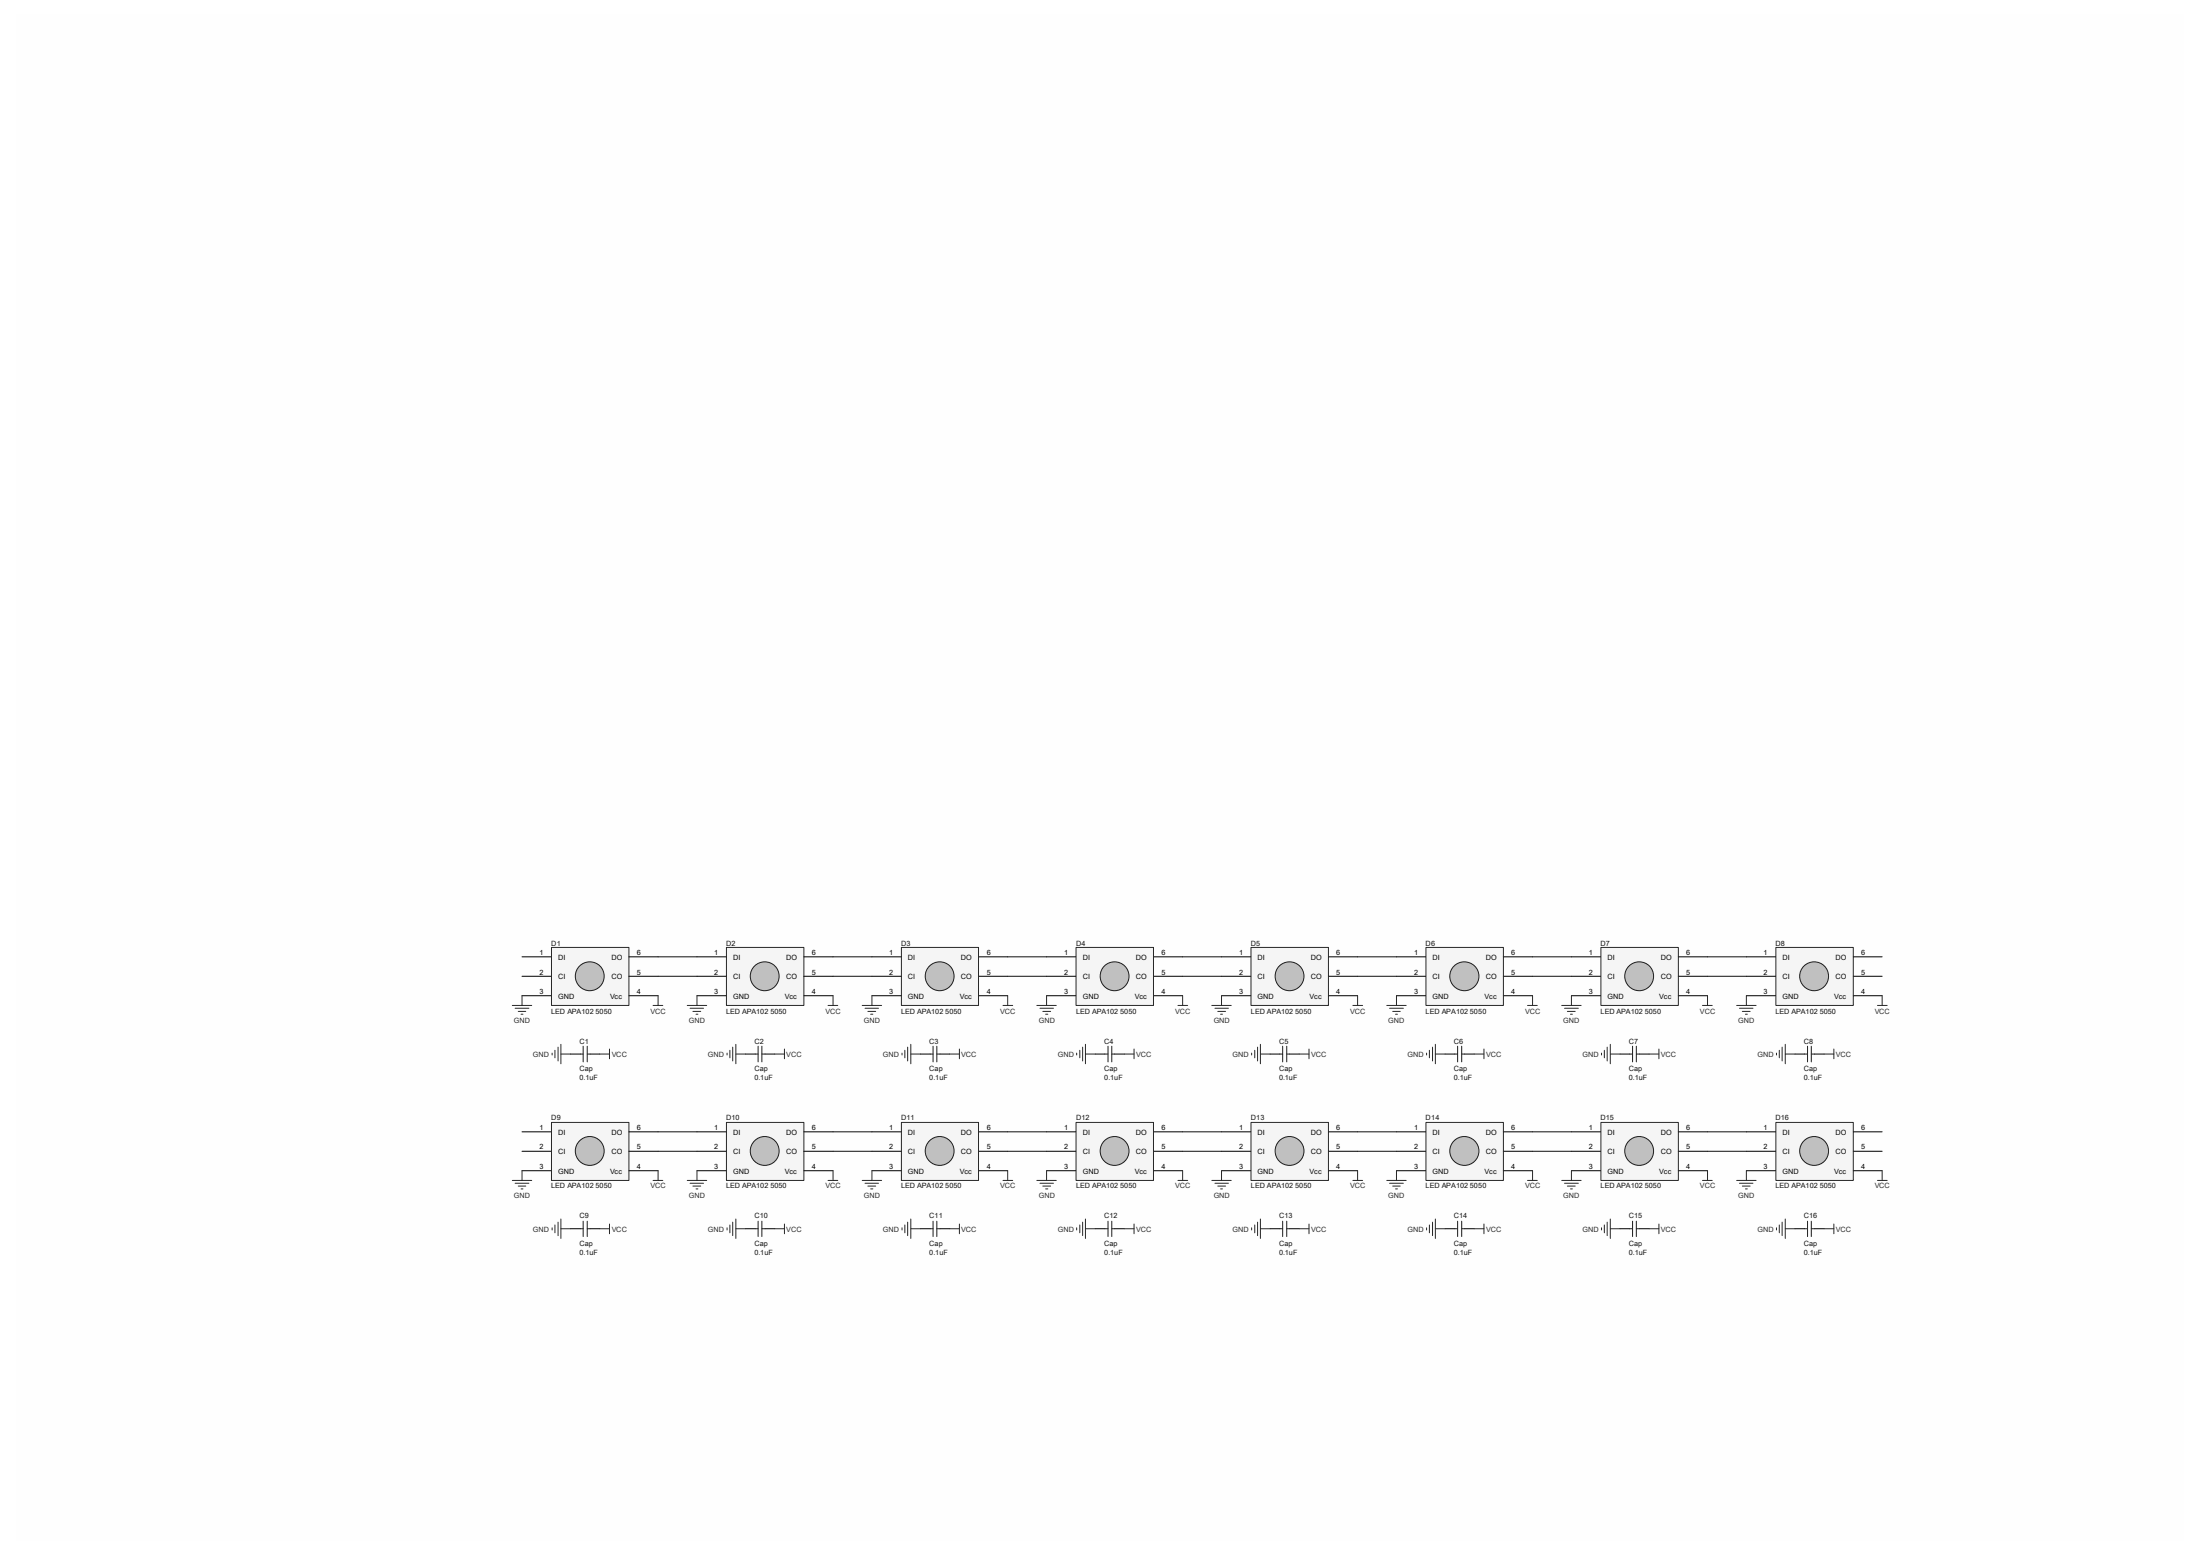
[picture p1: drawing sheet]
<svg xmlns="http://www.w3.org/2000/svg" width="297mm" height="210mm" viewBox="0 0 297 210" stroke-linecap="round" stroke-linejoin="round" font-family="sans-serif">
<path d="M2.3 2.1h292.5v205.8h-292.5z" fill="#fefefe"/>
<path d="M2.3 2h292.5v205.9h-292.5z" fill="none" stroke="#fefefe" stroke-width=".14"/>
<path d="M2.3 2.1h292.5v205.8h-292.5z" fill="#fefefe"/>
<path d="M2.3 2h292.5v205.9h-292.5z" fill="none" stroke="#fefefe" stroke-width=".14"/>
<path d="M74.5 151.6h10.4v7.7h-10.4z" fill="#f5f5f5"/>
<path d="M74.5 151.5h10.4v7.8h-10.4z" fill="none" stroke="#262626" stroke-width=".14"/>
<path d="M70.5 152.8h3.9M70.5 155.4h3.9M70.5 158h3.9M84.9 152.8h4M84.9 155.4h4M84.9 158h4" fill="none" stroke="#000" stroke-width=".14"/>
<circle cx="79.6" cy="155.4" r="1.95" fill="#c0c0c0"/>
<circle cx="79.6" cy="155.4" r="1.95" fill="none" stroke="#1c1c1c" stroke-width=".14"/>
<path d="M98.1 151.6h10.4v7.7h-10.4z" fill="#f5f5f5"/>
<path d="M98.1 151.5h10.4v7.8h-10.4z" fill="none" stroke="#262626" stroke-width=".14"/>
<path d="M94.1 152.8h3.9M94.1 155.4h3.9M94.1 158h3.9M108.5 152.8h4M108.5 155.4h4M108.5 158h4" fill="none" stroke="#000" stroke-width=".14"/>
<circle cx="103.2" cy="155.4" r="1.95" fill="#c0c0c0"/>
<circle cx="103.2" cy="155.4" r="1.95" fill="none" stroke="#1c1c1c" stroke-width=".14"/>
<path d="M121.7 151.6h10.4v7.7h-10.4z" fill="#f5f5f5"/>
<path d="M121.7 151.5h10.4v7.8h-10.4z" fill="none" stroke="#262626" stroke-width=".14"/>
<path d="M117.7 152.8h4M117.7 155.4h4M117.7 158h4M132.1 152.8h4M132.1 155.4h4M132.1 158h4" fill="none" stroke="#000" stroke-width=".14"/>
<circle cx="126.9" cy="155.4" r="1.95" fill="#c0c0c0"/>
<circle cx="126.9" cy="155.4" r="1.95" fill="none" stroke="#1c1c1c" stroke-width=".14"/>
<path d="M145.3 151.6h10.4v7.7h-10.4z" fill="#f5f5f5"/>
<path d="M145.3 151.5h10.4v7.8h-10.4z" fill="none" stroke="#262626" stroke-width=".14"/>
<path d="M141.3 152.8h3.9M141.3 155.4h3.9M141.3 158h3.9M155.7 152.8h4M155.7 155.4h4M155.7 158h4" fill="none" stroke="#000" stroke-width=".14"/>
<circle cx="150.5" cy="155.4" r="1.95" fill="#c0c0c0"/>
<circle cx="150.5" cy="155.4" r="1.95" fill="none" stroke="#1c1c1c" stroke-width=".14"/>
<path d="M168.9 151.6h10.5v7.7h-10.5z" fill="#f5f5f5"/>
<path d="M168.9 151.5h10.5v7.8h-10.5z" fill="none" stroke="#262626" stroke-width=".14"/>
<path d="M164.9 152.8h4M164.9 155.4h4M164.9 158h4M179.4 152.8h3.9M179.4 155.4h3.9M179.4 158h3.9" fill="none" stroke="#000" stroke-width=".14"/>
<circle cx="174.1" cy="155.4" r="1.95" fill="#c0c0c0"/>
<circle cx="174.1" cy="155.4" r="1.95" fill="none" stroke="#1c1c1c" stroke-width=".14"/>
<path d="M192.6 151.6h10.4v7.7h-10.4z" fill="#f5f5f5"/>
<path d="M192.5 151.5h10.5v7.8h-10.5z" fill="none" stroke="#262626" stroke-width=".14"/>
<path d="M188.5 152.8h4M188.5 155.4h4M188.5 158h4M203 152.8h3.9M203 155.4h3.9M203 158h3.9" fill="none" stroke="#000" stroke-width=".14"/>
<circle cx="197.7" cy="155.4" r="1.96" fill="#c0c0c0"/>
<circle cx="197.7" cy="155.4" r="1.96" fill="none" stroke="#1c1c1c" stroke-width=".14"/>
<path d="M216.2 151.6h10.4v7.7h-10.4z" fill="#f5f5f5"/>
<path d="M216.2 151.5h10.4v7.8h-10.4z" fill="none" stroke="#262626" stroke-width=".14"/>
<path d="M212.2 152.8h3.9M212.2 155.4h3.9M212.2 158h3.9M226.6 152.8h3.9M226.6 155.4h3.9M226.6 158h3.9" fill="none" stroke="#000" stroke-width=".14"/>
<circle cx="221.3" cy="155.4" r="1.95" fill="#c0c0c0"/>
<circle cx="221.3" cy="155.4" r="1.95" fill="none" stroke="#1c1c1c" stroke-width=".14"/>
<path d="M239.8 151.6h10.4v7.7h-10.4z" fill="#f5f5f5"/>
<path d="M239.8 151.5h10.4v7.8h-10.4z" fill="none" stroke="#262626" stroke-width=".14"/>
<path d="M235.8 152.8h3.9M235.8 155.4h3.9M235.8 158h3.9M250.2 152.8h3.9M250.2 155.4h3.9M250.2 158h3.9" fill="none" stroke="#000" stroke-width=".14"/>
<circle cx="244.9" cy="155.4" r="1.95" fill="#c0c0c0"/>
<g fill="none" stroke="#1c1c1c" stroke-width=".14">
<path d="M78.4 165.9h.3M78.7 164.8v2.1M79.3 164.8v2.1M79.3 165.9h.4M102 165.9h.4M102.4 164.8v2.1M102.9 165.9h.4M102.9 164.8v2.1M125.6 165.9h.4M126 164.8v2.1M126.5 165.9h.4M126.5 164.8v2.1"/>
<path d="M149.2 165.9h.4M149.6 164.8v2.1M150.1 165.9h.4M150.1 164.8v2.1M172.8 165.9h.4M173.2 164.8v2.1M173.7 165.9h.4M173.7 164.8v2.1M196.4 165.9h.4M196.8 164.8v2.1M197.4 165.9h.3M197.4 164.8v2.1"/>
<path d="M220 165.9h.4M220.4 164.8v2.1M220.9 165.9h.5M220.9 164.8v2.1M243.7 165.9h.3M244 164.8v2.1M244.6 165.9h.4M244.6 164.8v2.1"/>
<circle cx="244.9" cy="155.4" r="1.95"/>
</g>
<g fill="none" stroke="#262626" stroke-width=".14">
<path d="M69.2 159.3h2.6M69.6 159.7h1.8M70.5 158v1.3M88.2 159.3h1.3M88.9 158v1.3M92.8 159.3h2.6M93.2 159.7h1.8M94.1 158v1.3M111.8 159.3h1.3M112.5 158v1.3M116.4 159.3h2.6M116.8 159.7h1.8"/>
<path d="M117.7 158v1.3M135.4 159.3h1.3M136.1 158v1.3M140 159.3h2.6M140.4 159.7h1.8M141.3 158v1.3M159 159.3h1.4M159.7 158v1.3M163.6 159.3h2.6M164 159.7h1.9M164.9 158v1.3M182.7 159.3h1.3"/>
<path d="M183.3 158v1.3M187.2 159.3h2.7M187.6 159.7h1.9M188.5 158v1.3M206.2 159.3h1.4M206.9 158v1.3M210.9 159.3h2.6M211.2 159.7h1.9M212.2 158v1.3M229.9 159.3h1.3M230.5 158v1.3M234.5 159.3h2.6"/>
<path d="M234.9 159.7h1.8M235.8 158v1.3M253.5 159.3h1.3M254.1 158v1.3M70 160.1h1M70.4 160.5h.2M74.5 165.7v.3M74.9 165.4v1M75.3 165v1.8M75.7 165.9h1.3M75.7 164.5v2.7M81 165.9h1.3"/>
<path d="M82.3 165.2v1.3M93.6 160.1h1M94 160.5h.2M98.2 165.7v.3M98.5 165.4v1M98.9 165v1.8M99.4 165.9h1.3M99.4 164.5v2.7M104.6 165.9h1.3M105.9 165.2v1.3M117.2 160.1h1M117.6 160.5h.3"/>
<path d="M121.8 165.7v.3M122.2 165.4v1M122.6 165v1.8M123 165.9h1.3M123 164.5v2.7M128.2 165.9h1.3M129.5 165.2v1.3M140.8 160.1h1.1M141.2 160.5h.3M145.4 165.7v.3M145.8 165.4v1M146.2 165v1.8"/>
<path d="M146.6 165.9h1.3M146.6 164.5v2.7M151.8 165.9h1.3M153.1 165.2v1.3M164.4 160.1h1.1M164.8 160.5h.3M169 165.7v.3M169.4 165.4v1M169.8 165v1.8M170.2 165.9h1.3M170.2 164.5v2.7M175.4 165.9h1.3"/>
<path d="M176.7 165.2v1.3M188 160.1h1.1M188.4 160.5h.3M192.6 165.7v.3M193 165.4v1M193.4 165v1.8M193.8 165.9h1.3M193.8 164.5v2.7M199 165.9h1.4M200.4 165.2v1.3M211.6 160.1h1.1M212 160.5h.3"/>
<path d="M216.2 165.7v.3M216.6 165.4v1M217 165v1.8M217.4 165.9h1.3M217.4 164.5v2.7M222.7 165.9h1.3M224 165.2v1.3M235.2 160.1h1.1M235.7 160.5h.2M239.9 165.7v.3M240.2 165.4v1M240.6 165v1.8"/>
<path d="M241 165.9h1.4M241 164.5v2.7M246.3 165.9h1.3M247.6 165.2v1.3"/>
</g>
<g fill="none" stroke="#0e0e0e" stroke-width=".14">
<path d="M88.9 152.8h5.2M88.9 155.4h5.2M112.5 152.8h5.2M112.5 155.4h5.2M136.1 152.8h5.2M136.1 155.4h5.2M159.7 152.8h5.2M159.7 155.4h5.2M183.3 152.8h5.2M183.3 155.4h5.2M206.9 152.8h5.3M206.9 155.4h5.3"/>
<path d="M230.5 152.8h5.3M230.5 155.4h5.3"/>
</g>
<g fill="none" stroke="#000" stroke-width=".14">
<path d="M77 165.9h1.4M79.7 165.9h1.3M100.7 165.9h1.3M103.3 165.9h1.3M124.3 165.9h1.3M126.9 165.9h1.3M147.9 165.9h1.3M150.5 165.9h1.3M171.5 165.9h1.3M174.1 165.9h1.3M195.1 165.9h1.3M197.7 165.9h1.3"/>
<path d="M218.7 165.9h1.3M221.4 165.9h1.3M242.4 165.9h1.3M245 165.9h1.3"/>
</g>
<path d="M74.5 127.9h10.4v7.8h-10.4z" fill="#f5f5f5"/>
<path d="M74.5 127.9h10.4v7.8h-10.4z" fill="none" stroke="#262626" stroke-width=".14"/>
<path d="M70.5 129.2h3.9M70.5 131.8h3.9M70.5 134.4h3.9M84.9 129.2h4M84.9 131.8h4M84.9 134.4h4" fill="none" stroke="#000" stroke-width=".14"/>
<circle cx="79.6" cy="131.8" r="1.95" fill="#c0c0c0"/>
<circle cx="79.6" cy="131.8" r="1.95" fill="none" stroke="#1c1c1c" stroke-width=".14"/>
<path d="M98.1 127.9h10.4v7.8h-10.4z" fill="#f5f5f5"/>
<path d="M98.1 127.9h10.4v7.8h-10.4z" fill="none" stroke="#262626" stroke-width=".14"/>
<path d="M94.1 129.2h3.9M94.1 131.8h3.9M94.1 134.4h3.9M108.5 129.2h4M108.5 131.8h4M108.5 134.4h4" fill="none" stroke="#000" stroke-width=".14"/>
<circle cx="103.2" cy="131.8" r="1.95" fill="#c0c0c0"/>
<circle cx="103.2" cy="131.8" r="1.95" fill="none" stroke="#1c1c1c" stroke-width=".14"/>
<path d="M121.7 127.9h10.4v7.8h-10.4z" fill="#f5f5f5"/>
<path d="M121.7 127.9h10.4v7.8h-10.4z" fill="none" stroke="#262626" stroke-width=".14"/>
<path d="M117.7 129.2h4M117.7 131.8h4M117.7 134.4h4M132.1 129.2h4M132.1 131.8h4M132.1 134.4h4" fill="none" stroke="#000" stroke-width=".14"/>
<circle cx="126.9" cy="131.8" r="1.95" fill="#c0c0c0"/>
<circle cx="126.9" cy="131.8" r="1.95" fill="none" stroke="#1c1c1c" stroke-width=".14"/>
<path d="M145.3 127.9h10.4v7.8h-10.4z" fill="#f5f5f5"/>
<path d="M145.3 127.9h10.4v7.8h-10.4z" fill="none" stroke="#262626" stroke-width=".14"/>
<path d="M141.3 129.2h3.9M141.3 131.8h3.9M141.3 134.4h3.9M155.7 129.2h4M155.7 131.8h4M155.7 134.4h4" fill="none" stroke="#000" stroke-width=".14"/>
<circle cx="150.5" cy="131.8" r="1.95" fill="#c0c0c0"/>
<circle cx="150.5" cy="131.8" r="1.95" fill="none" stroke="#1c1c1c" stroke-width=".14"/>
<path d="M168.9 127.9h10.5v7.8h-10.5z" fill="#f5f5f5"/>
<path d="M168.9 127.9h10.5v7.8h-10.5z" fill="none" stroke="#262626" stroke-width=".14"/>
<path d="M164.9 129.2h4M164.9 131.8h4M164.9 134.4h4M179.4 129.2h3.9M179.4 131.8h3.9M179.4 134.4h3.9" fill="none" stroke="#000" stroke-width=".14"/>
<circle cx="174.1" cy="131.8" r="1.95" fill="#c0c0c0"/>
<circle cx="174.1" cy="131.8" r="1.95" fill="none" stroke="#1c1c1c" stroke-width=".14"/>
<path d="M192.6 127.9h10.4v7.8h-10.4z" fill="#f5f5f5"/>
<path d="M192.5 127.9h10.5v7.8h-10.5z" fill="none" stroke="#262626" stroke-width=".14"/>
<path d="M188.5 129.2h4M188.5 131.8h4M188.5 134.4h4M203 129.2h3.9M203 131.8h3.9M203 134.4h3.9" fill="none" stroke="#000" stroke-width=".14"/>
<circle cx="197.7" cy="131.8" r="1.96" fill="#c0c0c0"/>
<circle cx="197.7" cy="131.8" r="1.96" fill="none" stroke="#1c1c1c" stroke-width=".14"/>
<path d="M216.2 127.9h10.4v7.8h-10.4z" fill="#f5f5f5"/>
<path d="M216.2 127.9h10.4v7.8h-10.4z" fill="none" stroke="#262626" stroke-width=".14"/>
<path d="M212.2 129.2h3.9M212.2 131.8h3.9M212.2 134.4h3.9M226.6 129.2h3.9M226.6 131.8h3.9M226.6 134.4h3.9" fill="none" stroke="#000" stroke-width=".14"/>
<circle cx="221.3" cy="131.8" r="1.95" fill="#c0c0c0"/>
<circle cx="221.3" cy="131.8" r="1.95" fill="none" stroke="#1c1c1c" stroke-width=".14"/>
<path d="M239.8 127.9h10.4v7.8h-10.4z" fill="#f5f5f5"/>
<path d="M239.8 127.9h10.4v7.8h-10.4z" fill="none" stroke="#262626" stroke-width=".14"/>
<path d="M235.8 129.2h3.9M235.8 131.8h3.9M235.8 134.4h3.9M250.2 129.2h3.9M250.2 131.8h3.9M250.2 134.4h3.9" fill="none" stroke="#000" stroke-width=".14"/>
<circle cx="244.9" cy="131.8" r="1.95" fill="#c0c0c0"/>
<g fill="none" stroke="#1c1c1c" stroke-width=".14">
<path d="M78.4 142.3h.3M78.7 141.2v2.1M79.3 141.2v2.1M79.3 142.3h.4M102 142.3h.4M102.4 141.2v2.1M102.9 142.3h.4M102.9 141.2v2.1M125.6 142.3h.4M126 141.2v2.1M126.5 142.3h.4M126.5 141.2v2.1"/>
<path d="M149.2 142.3h.4M149.6 141.2v2.1M150.1 142.3h.4M150.1 141.2v2.1M172.8 142.3h.4M173.2 141.2v2.1M173.7 142.3h.4M173.7 141.2v2.1M196.4 142.3h.4M196.8 141.2v2.1M197.4 142.3h.3M197.4 141.2v2.1"/>
<path d="M220 142.3h.4M220.4 141.2v2.1M220.9 142.3h.5M220.9 141.2v2.1M243.7 142.3h.3M244 141.2v2.1M244.6 142.3h.4M244.6 141.2v2.1"/>
<circle cx="244.9" cy="131.8" r="1.95"/>
</g>
<g fill="none" stroke="#262626" stroke-width=".14">
<path d="M69.2 135.7h2.6M69.6 136.1h1.8M70 136.5h1M70.4 136.9h.2M70.5 134.4v1.3M88.2 135.7h1.3M88.9 134.4v1.3M92.8 135.7h2.6M93.2 136.1h1.8M93.6 136.5h1M94 136.9h.2M94.1 134.4v1.3"/>
<path d="M111.8 135.7h1.3M112.5 134.4v1.3M116.4 135.7h2.6M116.8 136.1h1.8M117.2 136.5h1M117.6 136.9h.3M117.7 134.4v1.3M135.4 135.7h1.3M136.1 134.4v1.3M140 135.7h2.6M140.4 136.1h1.8M140.8 136.5h1.1"/>
<path d="M141.2 136.9h.3M141.3 134.4v1.3M159 135.7h1.4M159.7 134.4v1.3M163.6 135.7h2.6M164 136.1h1.9M164.4 136.5h1.1M164.8 136.9h.3M164.9 134.4v1.3M182.7 135.7h1.3M183.3 134.4v1.3M187.2 135.7h2.7"/>
<path d="M187.6 136.1h1.9M188 136.5h1.1M188.4 136.9h.3M188.5 134.4v1.3M206.2 135.7h1.4M206.9 134.4v1.3M210.9 135.7h2.6M211.2 136.1h1.9M211.6 136.5h1.1M212 136.9h.3M212.2 134.4v1.3M229.9 135.7h1.3"/>
<path d="M230.5 134.4v1.3M234.5 135.7h2.6M234.9 136.1h1.8M235.2 136.5h1.1M235.7 136.9h.2M235.8 134.4v1.3M253.5 135.7h1.3M254.1 134.4v1.3M74.5 142.2v.2M74.9 141.8v1M75.3 141.4v1.8M75.7 142.3h1.3"/>
<path d="M75.7 141v2.6M81 142.3h1.3M82.3 141.6v1.3M98.2 142.2v.2M98.5 141.8v1M98.9 141.4v1.8M99.4 142.3h1.3M99.4 141v2.6M104.6 142.3h1.3M105.9 141.6v1.3M121.8 142.2v.2M122.2 141.8v1"/>
<path d="M122.6 141.4v1.8M123 142.3h1.3M123 141v2.6M128.2 142.3h1.3M129.5 141.6v1.3M145.4 142.2v.2M145.8 141.8v1M146.2 141.4v1.8M146.6 142.3h1.3M146.6 141v2.6M151.8 142.3h1.3M153.1 141.6v1.3"/>
<path d="M169 142.2v.2M169.4 141.8v1M169.8 141.4v1.8M170.2 142.3h1.3M170.2 141v2.6M175.4 142.3h1.3M176.7 141.6v1.3M192.6 142.2v.2M193 141.8v1M193.4 141.4v1.8M193.8 142.3h1.3M193.8 141v2.6"/>
<path d="M199 142.3h1.4M200.4 141.6v1.3M216.2 142.2v.2M216.6 141.8v1M217 141.4v1.8M217.4 142.3h1.3M217.4 141v2.6M222.7 142.3h1.3M224 141.6v1.3M239.9 142.2v.2M240.2 141.8v1M240.6 141.4v1.8"/>
<path d="M241 142.3h1.4M241 141v2.6M246.3 142.3h1.3M247.6 141.6v1.3"/>
</g>
<g fill="none" stroke="#0e0e0e" stroke-width=".14">
<path d="M88.9 129.2h5.2M88.9 131.8h5.2M112.5 129.2h5.2M112.5 131.8h5.2M136.1 129.2h5.2M136.1 131.8h5.2M159.7 129.2h5.2M159.7 131.8h5.2M183.3 129.2h5.2M183.3 131.8h5.2M206.9 129.2h5.3M206.9 131.8h5.3"/>
<path d="M230.5 129.2h5.3M230.5 131.8h5.3"/>
</g>
<g fill="none" stroke="#000" stroke-width=".14">
<path d="M77 142.3h1.4M79.7 142.3h1.3M100.7 142.3h1.3M103.3 142.3h1.3M124.3 142.3h1.3M126.9 142.3h1.3M147.9 142.3h1.3M150.5 142.3h1.3M171.5 142.3h1.3M174.1 142.3h1.3M195.1 142.3h1.3M197.7 142.3h1.3"/>
<path d="M218.7 142.3h1.3M221.4 142.3h1.3M242.4 142.3h1.3M245 142.3h1.3"/>
</g>
<g font-size="1">
<text x="72.9" y="128.9">1</text>
<text x="72.9" y="131.6">2</text>
<text x="75.3" y="129.6">DI</text>
<text x="82.5" y="129.6">DO</text>
<text x="86" y="131.6">5</text>
<text x="86" y="128.9">6</text>
<text x="96.4" y="128.9">1</text>
<text x="96.4" y="131.6">2</text>
<text x="99" y="129.6">DI</text>
<text x="106.1" y="129.6">DO</text>
<text x="109.6" y="131.6">5</text>
<text x="109.6" y="128.9">6</text>
<text x="120.1" y="128.9">1</text>
<text x="120.1" y="131.6">2</text>
<text x="122.6" y="129.6">DI</text>
<text x="129.7" y="129.6">DO</text>
<text x="133.2" y="131.6">5</text>
<text x="133.2" y="128.9">6</text>
<text x="143.7" y="128.9">1</text>
<text x="143.7" y="131.6">2</text>
<text x="146.2" y="129.6">DI</text>
<text x="153.4" y="129.6">DO</text>
<text x="156.8" y="131.6">5</text>
<text x="156.8" y="128.9">6</text>
<text x="167.3" y="128.9">1</text>
<text x="167.3" y="131.6">2</text>
<text x="169.8" y="129.6">DI</text>
<text x="177" y="129.6">DO</text>
<text x="180.4" y="131.6">5</text>
<text x="180.4" y="128.9">6</text>
<text x="190.9" y="128.9">1</text>
<text x="190.9" y="131.6">2</text>
<text x="193.4" y="129.6">DI</text>
<text x="200.6" y="129.6">DO</text>
<text x="204" y="131.6">5</text>
<text x="204" y="128.9">6</text>
<text x="214.5" y="128.9">1</text>
<text x="214.5" y="131.6">2</text>
<text x="217" y="129.6">DI</text>
<text x="224.2" y="129.6">DO</text>
<text x="227.7" y="131.6">5</text>
<text x="227.7" y="128.9">6</text>
<text x="238.1" y="128.9">1</text>
<text x="238.1" y="131.6">2</text>
<text x="240.7" y="129.6">DI</text>
<text x="247.8" y="129.6">DO</text>
<text x="251.3" y="131.6">5</text>
<text x="251.3" y="128.9">6</text>
<text x="72.9" y="134.2">3</text>
<text x="75.3" y="132.2">CI</text>
<text x="75.3" y="134.8">GND</text>
<text x="82.4" y="134.8">Vcc</text>
<text x="82.5" y="132.2">CO</text>
<text x="86" y="134.2">4</text>
<text x="96.4" y="134.2">3</text>
<text x="99" y="132.2">CI</text>
<text x="99" y="134.8">GND</text>
<text x="106" y="134.8">Vc</text>
<text x="106.1" y="132.2">CO</text>
<text x="107.1" y="134.8">c</text>
<text x="109.6" y="134.2">4</text>
<text x="120.1" y="134.2">3</text>
<text x="122.6" y="132.2">CI</text>
<text x="122.6" y="134.8">GND</text>
<text x="129.6" y="134.8">Vc</text>
<text x="129.7" y="132.2">CO</text>
<text x="130.7" y="134.8">c</text>
<text x="133.2" y="134.2">4</text>
<text x="143.7" y="134.2">3</text>
<text x="146.2" y="132.2">CI</text>
<text x="146.2" y="134.8">GND</text>
<text x="153.2" y="134.8">Vc</text>
<text x="153.4" y="132.2">CO</text>
<text x="154.3" y="134.8">c</text>
<text x="156.8" y="134.2">4</text>
<text x="167.3" y="134.2">3</text>
<text x="169.8" y="132.2">CI</text>
<text x="169.8" y="134.8">GND</text>
<text x="176.8" y="134.8">Vc</text>
<text x="177" y="132.2">CO</text>
<text x="178" y="134.8">c</text>
<text x="180.4" y="134.2">4</text>
<text x="190.9" y="134.2">3</text>
<text x="193.4" y="132.2">CI</text>
<text x="193.4" y="134.8">GND</text>
<text x="200.4" y="134.8">Vc</text>
<text x="200.6" y="132.2">CO</text>
<text x="201.6" y="134.8">c</text>
<text x="204" y="134.2">4</text>
<text x="214.5" y="134.2">3</text>
<text x="217" y="132.2">CI</text>
<text x="217" y="134.8">GND</text>
<text x="224" y="134.8">Vc</text>
<text x="224.2" y="132.2">CO</text>
<text x="225.2" y="134.8">c</text>
<text x="227.7" y="134.2">4</text>
<text x="238.1" y="134.2">3</text>
<text x="240.7" y="132.2">CI</text>
<text x="240.7" y="134.8">GND</text>
<text x="247.6" y="134.8">Vc</text>
<text x="247.8" y="132.2">CO</text>
<text x="248.8" y="134.8">c</text>
<text x="251.3" y="134.2">4</text>
<text x="72.9" y="152.5">1</text>
<text x="72.9" y="155.2">2</text>
<text x="75.3" y="153.2">DI</text>
<text x="75.3" y="155.8">CI</text>
<text x="82.5" y="155.8">CO</text>
<text x="82.5" y="153.2">DO</text>
<text x="86" y="155.2">5</text>
<text x="86" y="152.5">6</text>
<text x="96.4" y="152.5">1</text>
<text x="96.4" y="155.2">2</text>
<text x="99" y="153.2">DI</text>
<text x="99" y="155.8">CI</text>
<text x="106.1" y="155.8">CO</text>
<text x="106.1" y="153.2">DO</text>
<text x="109.6" y="155.2">5</text>
<text x="109.6" y="152.5">6</text>
<text x="120.1" y="152.5">1</text>
<text x="120.1" y="155.2">2</text>
<text x="122.6" y="153.2">DI</text>
<text x="122.6" y="155.8">CI</text>
<text x="129.7" y="155.8">CO</text>
<text x="129.7" y="153.2">DO</text>
<text x="133.2" y="155.2">5</text>
<text x="133.2" y="152.5">6</text>
<text x="143.7" y="152.5">1</text>
<text x="143.7" y="155.2">2</text>
<text x="146.2" y="153.2">DI</text>
<text x="146.2" y="155.8">CI</text>
<text x="153.4" y="155.8">CO</text>
<text x="153.4" y="153.2">DO</text>
<text x="156.8" y="155.2">5</text>
<text x="156.8" y="152.5">6</text>
<text x="167.3" y="152.5">1</text>
<text x="167.3" y="155.2">2</text>
<text x="169.8" y="153.2">DI</text>
<text x="169.8" y="155.8">CI</text>
<text x="177" y="155.8">CO</text>
<text x="177" y="153.2">DO</text>
<text x="180.4" y="155.2">5</text>
<text x="180.4" y="152.5">6</text>
<text x="190.9" y="152.5">1</text>
<text x="190.9" y="155.2">2</text>
<text x="193.4" y="153.2">DI</text>
<text x="193.4" y="155.8">CI</text>
<text x="200.6" y="155.8">CO</text>
<text x="200.6" y="153.2">DO</text>
<text x="204" y="155.2">5</text>
<text x="204" y="152.5">6</text>
<text x="214.5" y="152.5">1</text>
<text x="214.5" y="155.2">2</text>
<text x="217" y="153.2">DI</text>
<text x="217" y="155.8">CI</text>
<text x="224.2" y="155.8">CO</text>
<text x="224.2" y="153.2">DO</text>
<text x="227.7" y="155.2">5</text>
<text x="227.7" y="152.5">6</text>
<text x="238.1" y="152.5">1</text>
<text x="238.1" y="155.2">2</text>
<text x="240.7" y="153.2">DI</text>
<text x="240.7" y="155.8">CI</text>
<text x="247.8" y="155.8">CO</text>
<text x="247.8" y="153.2">DO</text>
<text x="251.3" y="155.2">5</text>
<text x="251.3" y="152.5">6</text>
<text x="72.9" y="157.8">3</text>
<text x="75.3" y="158.5">GND</text>
<text x="82.4" y="158.5">Vcc</text>
<text x="86" y="157.8">4</text>
<text x="96.4" y="157.8">3</text>
<text x="99" y="158.5">GND</text>
<text x="106" y="158.5">Vc</text>
<text x="107.1" y="158.5">c</text>
<text x="109.6" y="157.8">4</text>
<text x="120.1" y="157.8">3</text>
<text x="122.6" y="158.5">GND</text>
<text x="129.6" y="158.5">Vc</text>
<text x="130.7" y="158.5">c</text>
<text x="133.2" y="157.8">4</text>
<text x="143.7" y="157.8">3</text>
<text x="146.2" y="158.5">GND</text>
<text x="153.2" y="158.5">Vc</text>
<text x="154.3" y="158.5">c</text>
<text x="156.8" y="157.8">4</text>
<text x="167.3" y="157.8">3</text>
<text x="169.8" y="158.5">GND</text>
<text x="176.8" y="158.5">Vc</text>
<text x="178" y="158.5">c</text>
<text x="180.4" y="157.8">4</text>
<text x="190.9" y="157.8">3</text>
<text x="193.4" y="158.5">GND</text>
<text x="200.4" y="158.5">Vc</text>
<text x="201.6" y="158.5">c</text>
<text x="204" y="157.8">4</text>
<text x="214.5" y="157.8">3</text>
<text x="217" y="158.5">GND</text>
<text x="224" y="158.5">Vc</text>
<text x="225.2" y="158.5">c</text>
<text x="227.7" y="157.8">4</text>
<text x="238.1" y="157.8">3</text>
<text x="240.7" y="158.5">GND</text>
<text x="247.6" y="158.5">Vc</text>
<text x="248.8" y="158.5">c</text>
<text x="251.3" y="157.8">4</text>
</g>
<g font-size="1" fill="#0e0e0e">
<text x="74.4" y="127.6">D1</text>
<text x="98" y="127.6">D2</text>
<text x="121.7" y="127.6">D3</text>
<text x="145.3" y="127.6">D4</text>
<text x="168.9" y="127.6">D5</text>
<text x="192.5" y="127.6">D6</text>
<text x="216.1" y="127.6">D7</text>
<text x="239.7" y="127.6">D8</text>
<text x="74.4" y="136.8">LEDAPA1025050</text>
<text x="98" y="136.8">LEDAPA1025050</text>
<text x="121.7" y="136.8">LEDAPA1025050</text>
<text x="145.3" y="136.8">LEDAPA1025050</text>
<text x="168.9" y="136.8">LEDAPA1025050</text>
<text x="192.5" y="136.8">LEDAPA1025050</text>
<text x="216.1" y="136.8">LEDAPA1025050</text>
<text x="239.7" y="136.8">LEDAPA1025050</text>
<text x="78.2" y="140.9">C1</text>
<text x="101.9" y="140.9">C2</text>
<text x="125.5" y="140.9">C3</text>
<text x="149.1" y="140.9">C4</text>
<text x="172.7" y="140.9">C5</text>
<text x="196.3" y="140.9">C6</text>
<text x="219.9" y="140.9">C7</text>
<text x="243.5" y="140.9">C8</text>
<text x="78.2" y="145.8">0.u</text>
<text x="78.2" y="144.5">Cap</text>
<text x="79" y="145.8">1F</text>
<text x="101.9" y="145.8">0.u</text>
<text x="101.9" y="144.5">Cap</text>
<text x="102.7" y="145.8">1F</text>
<text x="125.5" y="145.8">0.u</text>
<text x="125.5" y="144.5">Cap</text>
<text x="126.3" y="145.8">1F</text>
<text x="149.1" y="145.8">0.u</text>
<text x="149.1" y="144.5">Cap</text>
<text x="149.9" y="145.8">1F</text>
<text x="172.7" y="145.8">0.u</text>
<text x="172.7" y="144.5">Cap</text>
<text x="173.5" y="145.8">1F</text>
<text x="196.3" y="145.8">0.u</text>
<text x="196.3" y="144.5">Cap</text>
<text x="197.1" y="145.8">1F</text>
<text x="219.9" y="145.8">0.u</text>
<text x="219.9" y="144.5">Cap</text>
<text x="220.7" y="145.8">1F</text>
<text x="243.5" y="145.8">0.u</text>
<text x="243.5" y="144.5">Cap</text>
<text x="244.3" y="145.8">1F</text>
<text x="74.4" y="151.2">D9</text>
<text x="98" y="151.2">D10</text>
<text x="121.7" y="151.2">D11</text>
<text x="145.3" y="151.2">D12</text>
<text x="168.9" y="151.2">D13</text>
<text x="192.5" y="151.2">D14</text>
<text x="216.1" y="151.2">D15</text>
<text x="239.7" y="151.2">D16</text>
<text x="74.4" y="160.4">LEDAPA1025050</text>
<text x="98" y="160.4">LEDAPA1025050</text>
<text x="121.7" y="160.4">LEDAPA1025050</text>
<text x="145.3" y="160.4">LEDAPA1025050</text>
<text x="168.9" y="160.4">LEDAPA1025050</text>
<text x="192.5" y="160.4">LEDAPA1025050</text>
<text x="216.1" y="160.4">LEDAPA1025050</text>
<text x="239.7" y="160.4">LEDAPA1025050</text>
<text x="78.2" y="164.5">C9</text>
<text x="101.9" y="164.5">C10</text>
<text x="125.5" y="164.5">C11</text>
<text x="149.1" y="164.5">C12</text>
<text x="172.7" y="164.5">C13</text>
<text x="196.3" y="164.5">C14</text>
<text x="219.9" y="164.5">C15</text>
<text x="243.5" y="164.5">C16</text>
<text x="78.2" y="169.5">0.u</text>
<text x="78.2" y="168.1">Cap</text>
<text x="79" y="169.5">1F</text>
<text x="101.9" y="169.5">0.u</text>
<text x="101.9" y="168.1">Cap</text>
<text x="102.7" y="169.5">1F</text>
<text x="125.5" y="169.5">0.u</text>
<text x="125.5" y="168.1">Cap</text>
<text x="126.3" y="169.5">1F</text>
<text x="149.1" y="169.5">0.u</text>
<text x="149.1" y="168.1">Cap</text>
<text x="149.9" y="169.5">1F</text>
<text x="172.7" y="169.5">0.u</text>
<text x="172.7" y="168.1">Cap</text>
<text x="173.5" y="169.5">1F</text>
<text x="196.3" y="169.5">0.u</text>
<text x="196.3" y="168.1">Cap</text>
<text x="197.1" y="169.5">1F</text>
<text x="219.9" y="169.5">0.u</text>
<text x="219.9" y="168.1">Cap</text>
<text x="220.7" y="169.5">1F</text>
<text x="243.5" y="169.5">0.u</text>
<text x="243.5" y="168.1">Cap</text>
<text x="244.3" y="169.5">1F</text>
</g>
<g font-size="1" fill="#262626">
<text x="87.8" y="136.8">VCC</text>
<text x="111.5" y="136.8">VCC</text>
<text x="135" y="136.8">VCC</text>
<text x="158.7" y="136.8">VCC</text>
<text x="182.3" y="136.8">VCC</text>
<text x="205.9" y="136.8">VCC</text>
<text x="229.5" y="136.8">VCC</text>
<text x="253.1" y="136.8">VCC</text>
<text x="69.4" y="138.1">GND</text>
<text x="72" y="142.7">GND</text>
<text x="82.6" y="142.7">VCC</text>
<text x="93" y="138.1">GND</text>
<text x="95.6" y="142.7">GND</text>
<text x="106.2" y="142.7">VCC</text>
<text x="116.6" y="138.1">GND</text>
<text x="119.2" y="142.7">GND</text>
<text x="129.8" y="142.7">VCC</text>
<text x="140.2" y="138.1">GND</text>
<text x="142.8" y="142.7">GND</text>
<text x="153.4" y="142.7">VCC</text>
<text x="163.9" y="138.1">GND</text>
<text x="166.4" y="142.7">GND</text>
<text x="177" y="142.7">VCC</text>
<text x="187.4" y="138.1">GND</text>
<text x="190" y="142.7">GND</text>
<text x="200.7" y="142.7">VCC</text>
<text x="211.1" y="138.1">GND</text>
<text x="213.7" y="142.7">GND</text>
<text x="224.2" y="142.7">VCC</text>
<text x="234.7" y="138.1">GND</text>
<text x="237.3" y="142.7">GND</text>
<text x="247.9" y="142.7">VCC</text>
<text x="69.4" y="161.7">GND</text>
<text x="87.8" y="160.4">VCC</text>
<text x="93" y="161.7">GND</text>
<text x="111.5" y="160.4">VCC</text>
<text x="116.6" y="161.7">GND</text>
<text x="135" y="160.4">VCC</text>
<text x="140.2" y="161.7">GND</text>
<text x="158.7" y="160.4">VCC</text>
<text x="163.9" y="161.7">GND</text>
<text x="182.3" y="160.4">VCC</text>
<text x="187.4" y="161.7">GND</text>
<text x="205.9" y="160.4">VCC</text>
<text x="211.1" y="161.7">GND</text>
<text x="229.5" y="160.4">VCC</text>
<text x="234.7" y="161.7">GND</text>
<text x="253.1" y="160.4">VCC</text>
<text x="72" y="166.3">GND</text>
<text x="82.6" y="166.3">VCC</text>
<text x="95.6" y="166.3">GND</text>
<text x="106.2" y="166.3">VCC</text>
<text x="119.2" y="166.3">GND</text>
<text x="129.8" y="166.3">VCC</text>
<text x="142.8" y="166.3">GND</text>
<text x="153.4" y="166.3">VCC</text>
<text x="166.4" y="166.3">GND</text>
<text x="177" y="166.3">VCC</text>
<text x="190" y="166.3">GND</text>
<text x="200.7" y="166.3">VCC</text>
<text x="213.7" y="166.3">GND</text>
<text x="224.2" y="166.3">VCC</text>
<text x="237.3" y="166.3">GND</text>
<text x="247.9" y="166.3">VCC</text>
</g>
</svg>
